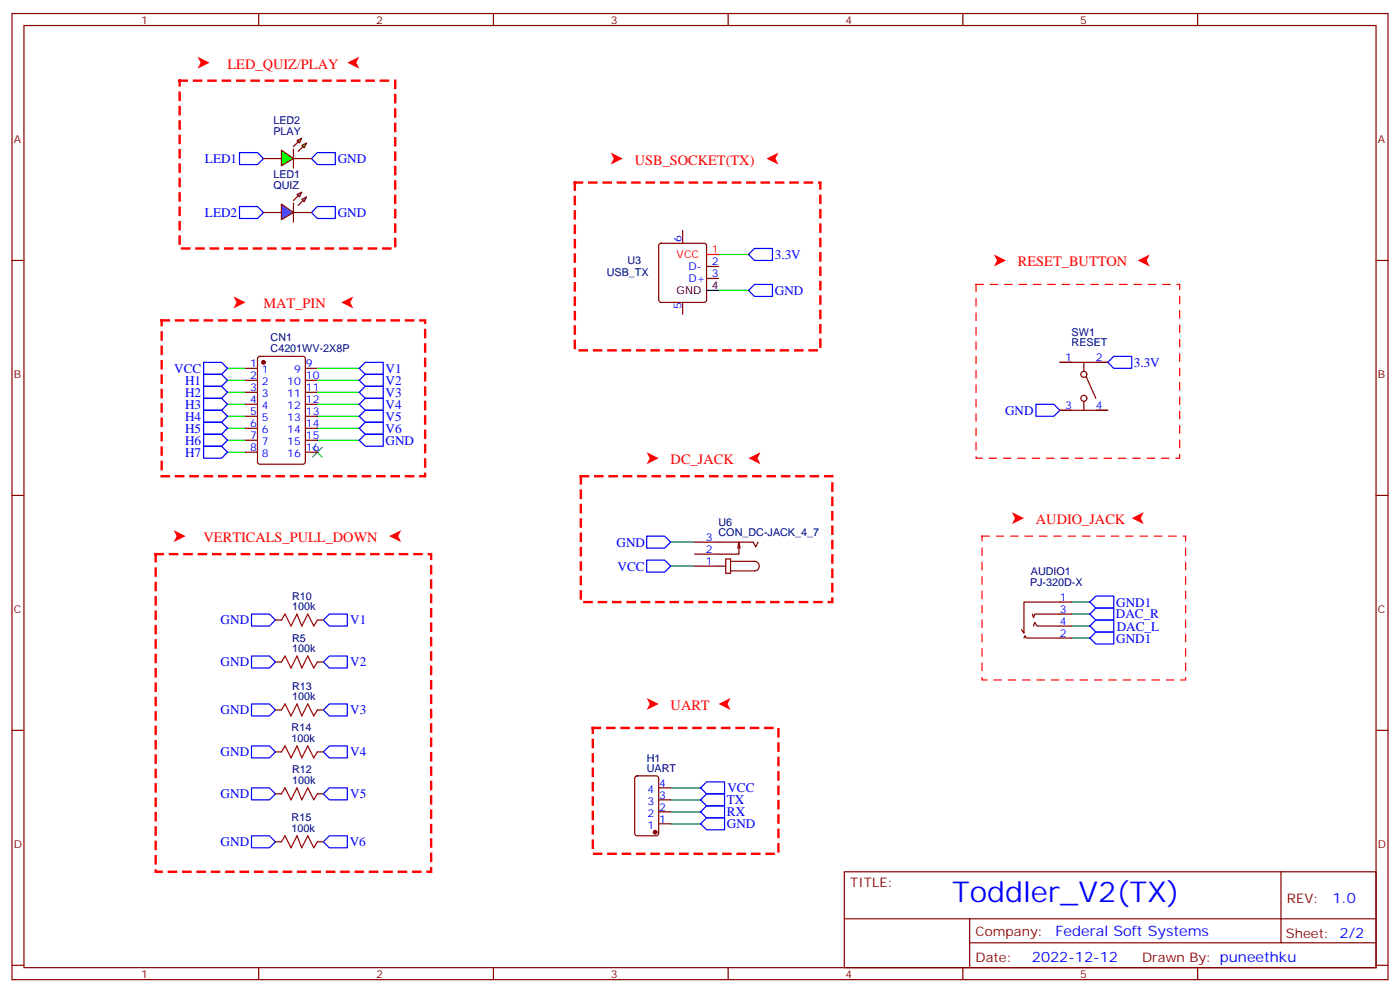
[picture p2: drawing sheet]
<svg xmlns="http://www.w3.org/2000/svg" width="412mm" height="292mm" viewBox="0 0 412 292" stroke-linecap="round" stroke-linejoin="round" font-family="sans-serif">
<g fill="none" stroke="#870000" stroke-width=".35">
<path d="M3.5 4h405.4v284.3h-405.4zM7.1 7.5h398.2v277.3h-398.2zM76.2 4v3.5M145.3 4v3.5M214.5 4v3.5M283.6 4v3.5M352.8 4v3.5M77.6 46.7h5.3M86.4 46.7h5.3M3.5 76.7h3.6M405.3 76.7h3.6M72.3 108.4h3.5"/>
<path d="M72.3 111.9h3.5M72.3 115.5h3.5M72.3 119h3.5M76.1 105.1l.5-.2h12.7l.6 .4 .1 30.6-.5 .7h-12.9l-.7-.4-.1-30.6zM90 108.4h3.5M90 111.9h3.5M90 115.5h3.5M90 119h3.5M72.3 122.5h3.5M72.3 126h3.5M72.3 129.6h3.5M72.3 133.1h3.5"/>
<path d="M90 122.5h3.5M90 126h3.5M90 129.6h3.5M90 133.1h3.5M3.5 145.8h3.6M405.3 145.8h3.6M3.5 214.9h3.6M405.3 214.9h3.6M81.1 221.3h1.8M93.5 221.3h1.7M81.1 247.8h1.8M93.5 247.8h1.7"/>
<path d="M248.7 256.6h156.6v28.2h-156.6zM377.3 256.6v20.9M248.7 270.4h156.5M285.6 277.5h119.6M285.6 270.4v14.1M3.5 284.1h3.6M76.2 284.8v3.5M145.3 284.8v3.5M214.5 284.8v3.5M283.6 284.8v3.5M352.8 284.8v3.5M405.3 284.1h3.6"/>
</g>
<path d="M92.1 131.7l2.8 2.8M94.9 131.7l-2.8 2.8" fill="none" stroke="#3c3" stroke-width=".35"/>
<g fill="none" stroke="#008700" stroke-width=".35">
<path d="M67 108.4h5.3M67 119h5.3M67 115.5h5.3M67 111.9h5.3M93.5 108.4h12.3M93.5 119h12.3M93.5 115.5h12.3M93.5 111.9h12.3M67 133.1h5.3M67 129.6h5.3M67 126h5.3M67 122.5h5.3"/>
<path d="M93.5 129.6h12.3M93.5 126h12.3M93.5 122.5h12.3"/>
</g>
<g fill="none" stroke="#00f" stroke-width=".35">
<path d="M70.6 44.9h5.2l1.8 1.8-1.8 1.7h-5.2zM91.7 46.7l1.8-1.8h5.3v3.5h-5.3zM70.6 60.8h5.2l1.8 1.7-1.8 1.8h-5.2zM91.7 62.5l1.8-1.7h5.3v3.5h-5.3zM60 106.6h5.3l1.7 1.8-1.7 1.8h-5.3zM60 110.2h5.3l1.7 1.7-1.7 1.8h-5.3zM60 113.7h5.3l1.7 1.8-1.7 1.7h-5.3zM60 117.2h5.3l1.7 1.8-1.7 1.8h-5.3zM105.8 119l1.8-1.8h5.3v3.6h-5.3zM105.8 115.5l1.8-1.8h5.3v3.5h-5.3zM105.8 111.9l1.8-1.7h5.3v3.5h-5.3zM105.8 108.4l1.8-1.8h5.3v3.6h-5.3z"/>
<path d="M60 120.8h5.3l1.7 1.7-1.7 1.8h-5.3zM60 124.3h5.3l1.7 1.7-1.7 1.8h-5.3zM60 127.8h5.3l1.7 1.8-1.7 1.7h-5.3zM60 131.3h5.3l1.7 1.8-1.7 1.8h-5.3zM105.8 129.6l1.8-1.8h5.3v3.5h-5.3zM105.8 122.5l1.8-1.7h5.3v3.5h-5.3zM107.6 124.3h5.3v3.5h-5.3l-1.8-1.8zM74.1 193.1h5.3l1.7 1.7-1.7 1.8h-5.3zM74.1 180.7h5.3l1.7 1.8-1.7 1.8h-5.3zM95.2 182.5l1.8-1.8h5.3v3.6h-5.3zM97 193.1h5.3v3.5h-5.3l-1.8-1.8zM74.1 219.5h5.3l1.7 1.8-1.7 1.8h-5.3z"/>
<path d="M74.1 207.2h5.3l1.7 1.8-1.7 1.7h-5.3zM95.2 209l1.8-1.8h5.3v3.5h-5.3zM74.1 231.9h5.3l1.7 1.7-1.7 1.8h-5.3zM95.2 233.6l1.8-1.7h5.3v3.5h-5.3zM95.2 221.3l1.8-1.8h5.3v3.6h-5.3zM74.1 246h5.3l1.7 1.8-1.7 1.7h-5.3zM95.2 247.8l1.8-1.8h5.3v3.5h-5.3z"/>
</g>
<circle cx="77.6" cy="106.6" r=".53" fill="#870000" stroke="#870000" stroke-width=".35"/>
<path d="M82.9 221.3l1.1-1.8 1.7 3.6 1.8-3.6 1.4 3.6 1.8-3.6 1.7 3.6 1.1-1.8M82.9 247.8l1.1-1.8 1.7 3.5 1.8-3.5 1.4 3.5 1.8-3.5 1.7 3.5 1.1-1.7" fill="none" stroke="#a10000" stroke-width=".35"/>
<g fill="#0f0" stroke="#870000" stroke-width=".35">
<path d="M88.9 42.8l1.4-.7-.7 1.4z"/>
<path d="M87.5 41.4l1.4-.7-.7 1.4z"/>
</g>
<g fill="#870000" stroke="#870000" stroke-width=".35">
<path d="M87.8 44.6l1.5-1.5z"/>
<path d="M87.8 41.7l-1.4 1.4z"/>
</g>
<path d="M86.4 43.9v5.6z" fill="#f00" stroke="#870000" stroke-width=".35"/>
<path d="M82.9 44.2l3.5 2.5-3.5 2.1z" fill="#0f0" stroke="#870000" stroke-width=".35"/>
<path d="M82.9 60.1l3.5 2.4-3.5 2.2z" fill="#09f" stroke="#870000" stroke-width=".35"/>
<path d="M86.4 59.7v5.7z" fill="#f00" stroke="#870000" stroke-width=".35"/>
<g fill="#870000" stroke="#870000" stroke-width=".35">
<path d="M87.8 57.6l-1.4 1.4z"/>
<path d="M87.8 60.4l1.5-1.4z"/>
</g>
<g fill="#09f" stroke="#870000" stroke-width=".35">
<path d="M87.5 57.3l1.4-.7-.7 1.4z"/>
<path d="M88.9 58.7l1.4-.7-.7 1.4z"/>
</g>
<g fill="none" stroke="#870000" stroke-width=".35">
<path d="M77.6 62.5h5.3M86.4 62.5h5.3M194.3 71.8l.4-.2h12.7l.5 .2 .2 .5v16l-.2 .5-.5 .2h-12.7l-.5-.2-.2-.5v-16zM201.1 67.8v3.6M208.1 78.4h3.6M201.1 89v3.5M208.1 82h3.6M312.2 106.6h14.1M319.3 106.6v2.5M319.3 118.3v2.5M320 110.9l2.8 6.3M312.2 120.8h14.1"/>
<path d="M204.6 159.6h17.3l.7 1.4 .7-1.4M217.7 159.6l-.4 1.7M204.6 166.6h9.2M213.8 164.5h1.4v4.2h-1.4zM215.2 165.2h7a1.41 1.41 0 0 1 1.5 1.4 1.41 1.41 0 0 1-1.5 1.4h-7M218 161.3l-.3-1.7v3.5h-13.1M315.7 177.2h-14.1v9.2l-.7-1.1M81.1 182.5h1.8M81.1 194.8h1.8M93.5 182.5h1.7M93.5 194.8h1.7M301.6 187.8l.4-.7 .3 .7h13.4"/>
<path d="M304.1 180.7l.3 1.1 .4-1.1h10.9M304.4 184.3l.4-1.1 .7 1.1h10.2M81.1 209h1.8M93.5 209h1.7M81.1 233.6h1.8M93.5 233.6h1.7M187.2 228.6l.5-.2h5.6l.7 .4v16.5l-.4 .6-5.9 .1-.7-.5v-16.4zM194 238.9h3.6M194 235.4h3.6M194 231.9h3.6M194 242.5h3.6"/>
<circle cx="319.3" cy="110.2" r=".88"/>
<circle cx="319.3" cy="117.2" r=".88"/>
</g>
<path d="M82.9 182.5l1.1-1.8 1.7 3.6 1.8-3.6 1.4 3.6 1.8-3.6 1.7 3.6 1.1-1.8M82.9 194.8l1.1-1.7 1.7 3.5 1.8-3.5 1.4 3.5 1.8-3.5 1.7 3.5 1.1-1.8M82.9 209l1.1-1.8 1.7 3.5 1.8-3.5 1.4 3.5 1.8-3.5 1.7 3.5 1.1-1.7M82.9 233.6l1.1-1.7 1.7 3.5 1.8-3.5 1.4 3.5 1.8-3.5 1.7 3.5 1.1-1.8" fill="none" stroke="#a10000" stroke-width=".35"/>
<path d="M211.7 74.9h8.8M211.7 85.5h8.8M197.6 159.6h7M197.6 166.6h7M315.7 177.2h5.3M315.7 184.3h5.3M315.7 180.7h5.3M315.7 187.8h5.3M197.6 238.9h8.8M197.6 235.4h8.8M197.6 231.9h8.8M197.6 242.5h8.8" fill="none" stroke="#008700" stroke-width=".35"/>
<g fill="none" stroke="#00f" stroke-width=".35">
<path d="M220.5 74.9l1.7-1.8h5.3v3.6h-5.3zM220.5 85.5l1.7-1.8h5.3v3.5h-5.3zM305.2 119h5.2l1.8 1.8-1.8 1.7h-5.2zM326.3 106.6l1.8-1.7h5.3v3.5h-5.3zM190.5 157.8h5.3l1.8 1.8-1.8 1.7h-5.3zM190.5 164.9h5.3l1.8 1.7-1.8 1.8h-5.3zM321 177.2l1.8-1.8h5.3v3.6h-5.3zM322.8 179h5.3v3.5h-5.3l-1.8-1.8zM321 184.3l1.8-1.8h5.3v3.5h-5.3zM322.8 186h5.3v3.5h-5.3l-1.8-1.7zM206.4 238.9l1.7-1.7h5.3v3.5h-5.3zM206.4 235.4l1.7-1.8h5.3v3.6h-5.3z"/>
<path d="M208.1 230.1h5.3v3.5h-5.3l-1.7-1.7zM206.4 242.5l1.7-1.8h5.3v3.5h-5.3z"/>
</g>
<circle cx="193" cy="244.9" r=".53" fill="#870000" stroke="#870000" stroke-width=".35"/>
<path d="M208.1 74.9h3.6" fill="none" stroke="#f00" stroke-width=".35"/>
<path d="M208.1 85.5h3.6" fill="none" stroke="#000" stroke-width=".35"/>
<path d="M52.9 23.7h63.5v49.4h-63.5zM169.3 53.7h72.4v49.4h-72.4zM47.6 94.3h77.6v45.9h-77.6zM171.1 140.2h74.1v37h-74.1zM45.9 163.1h81.1v93.5h-81.1zM174.6 214.2h54.7v37.1h-54.7z" fill="none" stroke="#f00" stroke-width=".71" stroke-dasharray="2.1 2.1"/>
<path d="M287.5 83.7h60v51.2h-60zM289.3 157.8h59.9v42.3h-59.9z" fill="none" stroke="#f00" stroke-width=".35" stroke-dasharray="2.1 2.1"/>
<g fill="#f00">
<path d="M298.1 150.7l3.5 1.8-3.5 1.8 .9-1.8z"/>
<path d="M333.4 152.5l3.5-1.8-.9 1.8 .9 1.8z"/>
<path d="M220.5 134.9l3.5-1.8-.9 1.8 .9 1.7z"/>
<path d="M190.5 133.1l3.5 1.8-3.5 1.7 .9-1.7z"/>
<path d="M211.7 207.2l3.5-1.8-.9 1.8 .9 1.8z"/>
<path d="M190.5 205.4l3.5 1.8-3.5 1.8 .9-1.8z"/>
<path d="M179.9 44.9l3.5 1.8-3.5 1.7 .9-1.7z"/>
<path d="M225.8 46.7l3.5-1.8-.9 1.8 .9 1.7z"/>
<path d="M58.2 16.7l3.5 1.8-3.5 1.7 .9-1.7z"/>
<path d="M102.3 18.5l3.5-1.8-.8 1.8 .8 1.7z"/>
<path d="M68.8 87.2l3.5 1.8-3.5 1.8 .9-1.8z"/>
<path d="M100.5 89l3.6-1.8-.9 1.8 .9 1.8z"/>
<path d="M114.7 157.8l3.5-1.8-.9 1.8 .9 1.8z"/>
<path d="M51.2 156l3.5 1.8-3.5 1.8 .8-1.8z"/>
<path d="M292.8 74.9l3.5 1.8-3.5 1.7 .9-1.7z"/>
<path d="M335.1 76.7l3.6-1.8-.9 1.8 .9 1.7z"/>
</g>
<text font-size="8.5" fill="#00f" x="280.5" y="265.4">Toddler_V2(TX)</text>
<g font-size="4.2" fill="#f00">
<text x="67" y="20.2">LED_QUIZ/PLAY</text>
<text x="187" y="48.4">USB_SOCKET(TX)</text>
<text x="299.9" y="78.4">RESET_BUTTON</text>
<text x="77.6" y="90.8">MAT_PIN</text>
<text x="197.6" y="136.6">DC_JACK</text>
<text x="305.2" y="154.3">AUDIO_JACK</text>
<text x="60" y="159.6">VERTICALS_PULL_DOWN</text>
<text x="197.6" y="209">UART</text>
</g>
<g font-size="4.2" fill="#00f">
<text x="392.5" y="265.8">1.0</text>
<text x="310.9" y="275.4">Federal Soft Systems</text>
<text x="304" y="283.2">2022-12-12</text>
</g>
<g font-size="3.9" fill="#00f">
<text x="60.4" y="47.9">LED1</text>
<text x="99.5" y="47.9">GND</text>
<text x="60.4" y="63.7">LED2</text>
<text x="99.5" y="63.8">GND</text>
<text x="228.2" y="76.2">3.3V</text>
<text x="228.2" y="86.7">GND</text>
<text x="334" y="107.9">3.3V</text>
<text x="51.4" y="109.7">VCC</text>
<text x="54.5" y="113.2">H1</text>
<text x="113.6" y="113.3">V2</text>
<text x="113.6" y="109.7">V1</text>
<text x="54.5" y="116.7">H2</text>
<text x="113.6" y="116.8">V3</text>
<text x="54.5" y="120.3">H3</text>
<text x="54.5" y="123.8">H4</text>
<text x="113.6" y="123.8">V5</text>
<text x="113.6" y="120.3">V4</text>
<text x="296.1" y="122">GND</text>
<text x="54.5" y="127.3">H5</text>
<text x="54.5" y="130.8">H6</text>
<text x="113.6" y="130.9">GND</text>
<text x="113.6" y="127.4">V6</text>
<text x="54.5" y="134.4">H7</text>
<text x="181.6" y="160.9">GND</text>
<text x="181.9" y="167.9">VCC</text>
<text x="328.8" y="178.6">GND1</text>
<text x="65" y="183.8">GND</text>
<text x="103.2" y="183.8">V1</text>
<text x="328.7" y="182">DAC_R</text>
<text x="329" y="185.6">DAC_L</text>
<text x="328.8" y="189.2">GND1</text>
<text x="65" y="196.1">GND</text>
<text x="103.2" y="196.1">V2</text>
<text x="65" y="210.2">GND</text>
<text x="103.2" y="210.2">V3</text>
<text x="65" y="222.6">GND</text>
<text x="103.2" y="222.6">V4</text>
<text x="214.3" y="233.1">VCC</text>
<text x="65" y="234.9">GND</text>
<text x="103.2" y="234.9">V5</text>
<text x="214.1" y="236.7">TX</text>
<text x="214.1" y="243.7">GND</text>
<text x="214.1" y="240.2">RX</text>
<text x="65" y="249">GND</text>
<text x="103" y="249.1">V6</text>
</g>
<g font-size="3.9" fill="#800">
<text x="250.5" y="261.2">TITLE:</text>
<text x="379.1" y="265.8">REV:</text>
<text x="287.4" y="275.4">Company:</text>
<text x="378.7" y="276">Sheet: 2/2</text>
<text x="287.4" y="283">Date:</text>
<text x="336.4" y="283.1">Draw</text>
<text x="346.6" y="283.1">n By: puneethku</text>
</g>
<g font-size="3.2" fill="#800">
<text x="41.6" y="7">1</text>
<text x="110.8" y="7">2</text>
<text x="179.9" y="7">3</text>
<text x="249.1" y="7">4</text>
<text x="318.2" y="7">5</text>
<text x="4.1" y="42.1">A</text>
<text x="405.9" y="42.1">A</text>
<text x="4.1" y="111.2">B</text>
<text x="405.9" y="111.2">B</text>
<text x="4.1" y="180.4">C</text>
<text x="405.9" y="180.4">C</text>
<text x="4.1" y="249.5">D</text>
<text x="405.9" y="249.5">D</text>
<text x="41.6" y="287.8">1</text>
<text x="110.8" y="287.8">2</text>
<text x="179.9" y="287.8">3</text>
<text x="249.1" y="287.8">4</text>
<text x="318.2" y="287.8">5</text>
</g>
<g font-size="3.2" fill="#000080">
<text x="80.5" y="39.6">PLAY</text>
<text x="80.5" y="36.5">LED2</text>
<text x="80.5" y="52.4">LED1</text>
<text x="80.5" y="55.5">QUIZ</text>
<text x="184.8" y="77.8">U3</text>
<text x="178.7" y="81.4">USB_TX</text>
<text x="79.7" y="100.4">CN1</text>
<text x="315.7" y="101.9">RESET</text>
<text x="315.7" y="98.8">SW1</text>
<text x="79.7" y="103.5">C4201WV-2X8P</text>
<text x="211.7" y="154.7">U6</text>
<text x="211.7" y="157.8">CON_DC-JACK_4_7</text>
<text x="303.4" y="172.5">PJ-320D-X</text>
<text x="303.6" y="169.3">AUDIO1</text>
<text x="86.1" y="179.7">100k</text>
<text x="86.1" y="176.5">R10</text>
<text x="86.1" y="188.8">R5</text>
<text x="86.1" y="192">100k</text>
<text x="86.1" y="203">R13</text>
<text x="86.1" y="206.1">100k</text>
<text x="85.9" y="215.1">R14</text>
<text x="85.9" y="218.5">100k</text>
<text x="86.1" y="227.6">R12</text>
<text x="190.5" y="227.3">UART</text>
<text x="190.5" y="224.2">H1</text>
<text x="86.1" y="230.8">100k</text>
<text x="85.9" y="244.9">100k</text>
<text x="85.9" y="241.6">R15</text>
</g>
<g font-size="3.2" fill="#00f">
<text x="200.7" y="71.4" transform="rotate(-90 200.7 71.4)">6</text>
<text x="202.8" y="79.5">D-</text>
<text x="202.8" y="83">D+</text>
<text x="209.6" y="78.1">2</text>
<text x="209.6" y="81.6">3</text>
<text x="200.7" y="91" transform="rotate(-90 200.7 91)">5</text>
<text x="313.7" y="106.3">1</text>
<text x="322.8" y="106.3">2</text>
<text x="73.7" y="108.1">1</text>
<text x="73.7" y="111.6">2</text>
<text x="77.2" y="109.8">1</text>
<text x="77.2" y="113.3">2</text>
<text x="84.6" y="113.3">10</text>
<text x="86.6" y="109.8">9</text>
<text x="90.1" y="111.6">10</text>
<text x="90.1" y="108.1">9</text>
<text x="73.7" y="115.1">3</text>
<text x="73.7" y="118.6">4</text>
<text x="77.2" y="116.9">3</text>
<text x="84.6" y="116.9">11</text>
<text x="90.1" y="118.6">12</text>
<text x="90.1" y="115.1">11</text>
<text x="73.7" y="122.2">5</text>
<text x="73.7" y="125.7">6</text>
<text x="77.2" y="120.4">4</text>
<text x="77.2" y="123.9">5</text>
<text x="84.6" y="123.9">13</text>
<text x="84.6" y="120.4">12</text>
<text x="90.1" y="125.7">14</text>
<text x="90.1" y="122.2">13</text>
<text x="313.7" y="120.4">3</text>
<text x="322.8" y="120.4">4</text>
<text x="73.7" y="129.2">7</text>
<text x="77.2" y="127.5">6</text>
<text x="77.2" y="131">7</text>
<text x="84.6" y="131">15</text>
<text x="84.6" y="127.5">14</text>
<text x="90.1" y="129.2">15</text>
<text x="73.7" y="132.8">8</text>
<text x="77.2" y="134.5">8</text>
<text x="84.6" y="134.5">16</text>
<text x="90.1" y="132.8">16</text>
<text x="207.9" y="159.2">3</text>
<text x="207.9" y="166.3">1</text>
<text x="207.9" y="162.7">2</text>
<text x="312.2" y="176.8">1</text>
<text x="312.2" y="180.4">3</text>
<text x="312.2" y="183.9">4</text>
<text x="312.2" y="187.4">2</text>
<text x="190.7" y="233.3">4</text>
<text x="194.2" y="231.5">4</text>
<text x="190.7" y="236.8">3</text>
<text x="194.2" y="238.6">2</text>
<text x="194.2" y="235.1">3</text>
<text x="190.7" y="243.9">1</text>
<text x="190.7" y="240.3">2</text>
<text x="194.2" y="242.1">1</text>
</g>
<g font-size="3.2" fill="#f00">
<text x="199.3" y="76">VCC</text>
<text x="209.6" y="74.5">1</text>
</g>
<g font-size="3.2">
<text x="199.3" y="86.5">GND</text>
<text x="209.6" y="85.1">4</text>
</g>
</svg>
